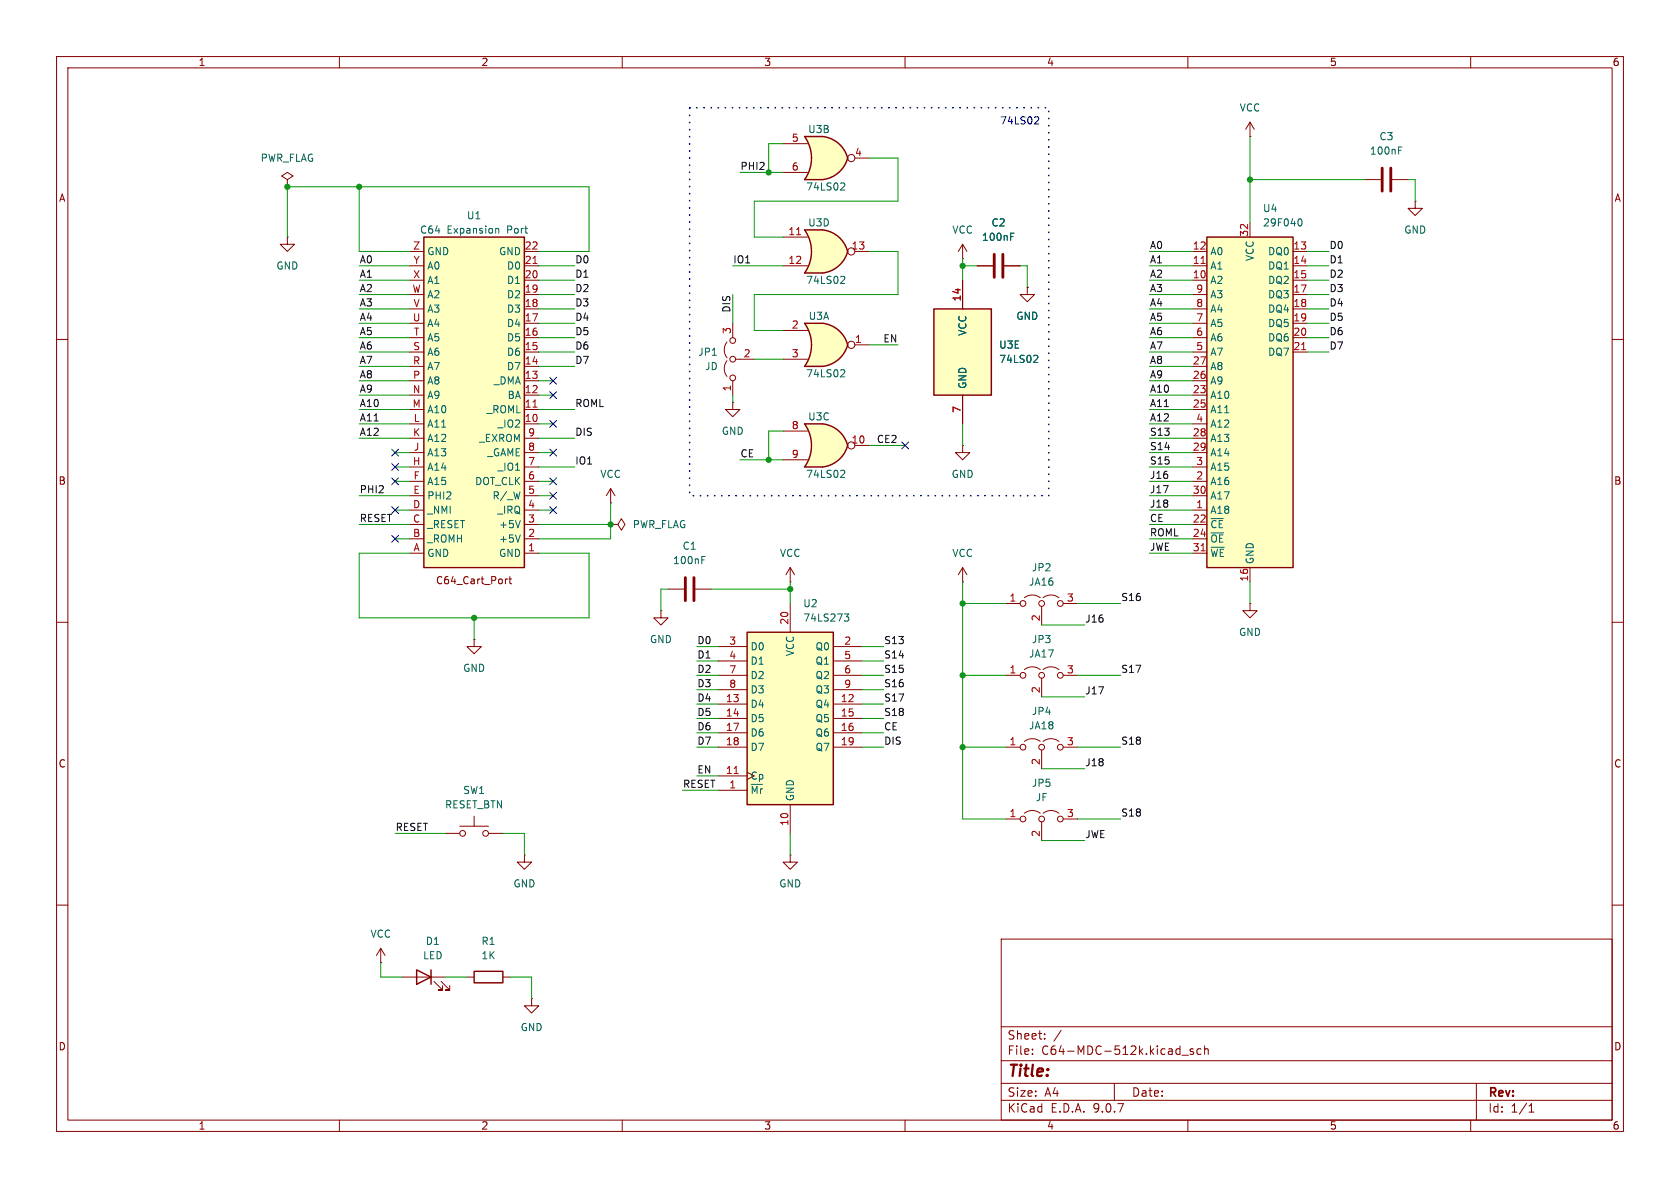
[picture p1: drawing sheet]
<svg xmlns="http://www.w3.org/2000/svg" width="297mm" height="210mm" viewBox="0 0 297 210" stroke-linecap="round" stroke-linejoin="round" font-family="sans-serif">
<g fill="none" stroke="#840000" stroke-width=".18">
<path d="M10 10h277v190h-277zM12 12h273v186h-273zM60 10v2M110 10v2M160 10v2M210 10v2M260 10v2M10 60h2M285 60h2M10 110h2M285 110h2M10 160h2"/>
<path d="M177 166h108v32h-108zM285 160h2M60 198v2M110 198v2M160 198v2M177 194.5h108M177 191.5h108M177 187.5h108M177 181.5h108M182.5 186.3v.1M182.5 185.5v.1M184.7 183.6v.1"/>
<path d="M184.7 182.8v.1M187.6 182.1l-1.3 2M197 191.5v3M209 186.5h1.1M210 198v2M211 185.5l-.4-.1-.2 .2 .1 .2 .5 .2v.3h-.6M212.3 185.5l-.4-.1-.3 .3v.4l.1 .2h.6M213 185.5l.2-.1 .3 .1 .1 .9M213 184.9v1.5M260 198v2M261 191.5v6.5M270.3 196.6h.9"/>
<path d="M270.3 195.5l.4-.4v1.5"/>
</g>
<path d="M213.4 41.9h15.2v58.4h-15.2z" fill="#ffffc2"/>
<path d="M213.4 41.9h15.2v58.4h-15.2z" fill="none" stroke="#840000" stroke-width=".25"/>
<g fill="none" stroke="#840000" stroke-width=".18">
<path d="M221 24.1h.1M221 21.6v2.5M221 39.4v2.5M221 21.6l-.8 1.3M221 21.6l.7 1.3M210.8 44.5h2.6M210.8 47h2.6M210.8 49.5h2.6M210.8 52.1h2.6M210.8 54.6h2.6M210.8 57.2h2.6M210.8 59.7h2.6"/>
<path d="M228.6 44.5h2.5M228.6 47h2.5M228.6 49.5h2.5M228.6 52.1h2.5M228.6 54.6h2.5M228.6 57.2h2.5M228.6 59.7h2.5M210.8 62.2h2.6M210.8 64.8h2.6M210.8 67.3h2.6M210.8 69.9h2.6M210.8 72.4h2.6"/>
<path d="M210.8 74.9h2.6M210.8 77.5h2.6M228.6 62.2h2.5M210.8 80h2.6M210.8 82.6h2.6M210.8 85.1h2.6M210.8 87.6h2.6M210.8 90.2h2.6M210.8 92.7h2.6M210.8 95.3h2.6M210.8 97.8h2.6M177.8 119.4h2.5"/>
<path d="M181.1 118.4a2.26 2.26 0 0 1 2.8 0M184.1 119.9v3.3M184.4 118.4a2.26 2.26 0 0 1 2.8 0M188 119.4h2.5M221 100.3v2.6M177.8 132.1h2.5M181.1 131.1a2.26 2.26 0 0 1 2.8 0M184.1 132.6v3.3M184.4 131.1a2.26 2.26 0 0 1 2.8 0M188 132.1h2.5"/>
<circle cx="180.8" cy="119.4" r=".51"/>
<circle cx="184.2" cy="119.4" r=".51"/>
<circle cx="187.5" cy="119.4" r=".51"/>
<circle cx="180.8" cy="132.1" r=".51"/>
<circle cx="184.2" cy="132.1" r=".51"/>
<circle cx="187.5" cy="132.1" r=".51"/>
</g>
<path d="M212.3 46.6h.8M230.1 61.8h.7M212.3 97.4h.8" fill="none" stroke="#a90000" stroke-width=".18"/>
<path d="M229.6 38.7h.2a.68 .68 0 0 1 .4 .6 .68 .68 0 0 1-.4 .6h-.2" fill="none" stroke="#006464" stroke-width=".18"/>
<path d="M142.2 24.1h3.2M142.2 31.8h3.2" fill="none" stroke="#ffffc2" stroke-width=".18"/>
<g fill="#ffffc2" stroke="#ffffc2" stroke-width=".18">
<path d="M144.8 26.6l5.1 1.3a5.2 5.2 0 0 1-4.5 3.9z"/>
<path d="M145.4 24.1a5.1 5.1 0 0 1 4.5 3.8l-5 1.3z"/>
</g>
<path d="M142.2 24.1h3.2v7.7h-3.2a6.7 6.7 0 0 0 0-7.7z" fill="#ffffc2"/>
<path d="M145.4 24.1h-3.2a6.6 6.6 0 0 1 0 7.7h3.2M145.4 24.1a5.2 5.2 0 0 1 4.5 3.8 5.2 5.2 0 0 1-4.5 3.9" fill="none" stroke="#840000" stroke-width=".25"/>
<g fill="none" stroke="#840000" stroke-width=".18">
<path d="M138.4 25.4h4.3M138.4 30.5h4.3M151.1 27.9h2.6"/>
<circle cx="150.5" cy="27.9" r=".63"/>
</g>
<path d="M148.8 32.3l.4 .1 .1 .3-.7 .9h.7" fill="none" stroke="#006464" stroke-width=".18"/>
<path d="M142.2 74.9h3.2M142.2 82.6h3.2" fill="none" stroke="#ffffc2" stroke-width=".18"/>
<g fill="#ffffc2" stroke="#ffffc2" stroke-width=".18">
<path d="M144.8 77.4l5.1 1.3a5.2 5.2 0 0 1-4.5 3.9z"/>
<path d="M145.4 74.9a5.1 5.1 0 0 1 4.5 3.8l-5 1.3z"/>
</g>
<path d="M142.2 74.9h3.2v7.7h-3.2a6.7 6.7 0 0 0 0-7.7z" fill="#ffffc2"/>
<path d="M145.4 74.9h-3.2a6.6 6.6 0 0 1 0 7.7h3.2M145.4 74.9a5.2 5.2 0 0 1 4.5 3.8 5.2 5.2 0 0 1-4.5 3.9" fill="none" stroke="#840000" stroke-width=".25"/>
<g fill="none" stroke="#840000" stroke-width=".18">
<path d="M138.4 76.2h4.3M151.1 78.7h2.6M170.2 78.7v1.3h1.2l-1.2 1.3-1.3-1.3h1.3M170.2 78.7h.1M138.4 81.3h4.3M170.2 102.9h.1M170.2 100.3l-.8 1.3M170.2 100.3l.7 1.3M170.2 100.3v2.6M177.8 144.8h2.5M181.1 143.8a2.26 2.26 0 0 1 2.8 0M184.1 145.3v3.3"/>
<path d="M184.4 143.8a2.26 2.26 0 0 1 2.8 0M188 144.8h2.5"/>
<circle cx="150.5" cy="78.7" r=".63"/>
<circle cx="180.8" cy="144.8" r=".51"/>
<circle cx="184.2" cy="144.8" r=".51"/>
<circle cx="187.5" cy="144.8" r=".51"/>
</g>
<path d="M148.8 83.1l.4 .1 .1 .3-.7 .9h.7" fill="none" stroke="#006464" stroke-width=".18"/>
<path d="M142.2 40.6h3.2M142.2 48.3h3.2" fill="none" stroke="#ffffc2" stroke-width=".18"/>
<g fill="#ffffc2" stroke="#ffffc2" stroke-width=".18">
<path d="M144.8 43.1l5.1 1.4a5.2 5.2 0 0 1-4.5 3.8z"/>
<path d="M145.4 40.6a5.1 5.1 0 0 1 4.5 3.9l-5 1.2z"/>
</g>
<path d="M142.2 40.6h3.2v7.7h-3.2a6.7 6.7 0 0 0 0-7.7z" fill="#ffffc2"/>
<path d="M145.4 40.6h-3.2a6.6 6.6 0 0 1 0 7.7h3.2M145.4 40.6a5.2 5.2 0 0 1 4.5 3.9 5.2 5.2 0 0 1-4.5 3.8" fill="none" stroke="#840000" stroke-width=".25"/>
<g fill="none" stroke="#840000" stroke-width=".18">
<path d="M50.8 31.8l1-.7-1-.6-1 .6 1 .7v1.2M50.8 33h.1M50.8 41.9v1.3h1.3l-1.3 1.3-1.3-1.3h1.3M50.8 41.9h.1M138.4 41.9h4.3M138.4 47h4.3M151.1 44.5h2.6M129.5 71.1v1.3h1.3l-1.3 1.3-1.2-1.3h1.2M129.5 71.1h.1M118.1 104.1h2.8M122.9 104.1h2.8M221 106.7v1.3h1.2l-1.2 1.2-1.3-1.2h1.3"/>
<path d="M221 106.7h.1"/>
<circle cx="150.5" cy="44.4" r=".63"/>
</g>
<path d="M140.8 41.5h.8" fill="none" stroke="#a90000" stroke-width=".18"/>
<path d="M148.8 48.8l.4 .1 .1 .3-.7 .9h.7M124.1 99h.4M124.1 98.4h.6" fill="none" stroke="#006464" stroke-width=".18"/>
<path d="M121.2 102.1v4.1M122.7 102.1v4.1" fill="none" stroke="#840000" stroke-width=".51"/>
<path d="M142.2 57.2h3.2M142.2 64.8h3.2" fill="none" stroke="#ffffc2" stroke-width=".18"/>
<g fill="#ffffc2" stroke="#ffffc2" stroke-width=".18">
<path d="M144.8 59.6l5.1 1.4a5.2 5.2 0 0 1-4.5 3.8z"/>
<path d="M145.4 57.2a5.1 5.1 0 0 1 4.5 3.8l-5 1.3z"/>
</g>
<path d="M142.2 57.2h3.2v7.6h-3.2a6.7 6.7 0 0 0 0-7.6z" fill="#ffffc2"/>
<path d="M145.4 57.2h-3.2a6.6 6.6 0 0 1 0 7.6h3.2M145.4 57.2a5.2 5.2 0 0 1 4.5 3.8 5.2 5.2 0 0 1-4.5 3.8" fill="none" stroke="#840000" stroke-width=".25"/>
<g fill="none" stroke="#840000" stroke-width=".18">
<path d="M138.4 58.4h4.3M138.4 63.5h4.3M151.1 61h2.6M107.9 92.7h1.3l.7-1 .6 1-.6 1-.7-1M107.9 92.7h.1M139.7 102.9h.1M139.7 100.3l-.8 1.3M139.7 100.3l.8 1.3M139.7 100.3v2.6"/>
<circle cx="150.5" cy="61" r=".63"/>
</g>
<path d="M148.8 65.3l.4 .1 .1 .3-.7 .9h.7" fill="none" stroke="#006464" stroke-width=".18"/>
<path d="M132.1 111.8h15.2v30.4h-15.2z" fill="#ffffc2"/>
<path d="M132.1 111.8h15.2v30.4h-15.2z" fill="none" stroke="#840000" stroke-width=".25"/>
<g fill="none" stroke="#840000" stroke-width=".18">
<path d="M172.7 47h2.8M177.5 47h2.8M181.6 50.8v1.3h1.3l-1.3 1.2-1.3-1.2h1.3M181.6 50.8h.1M107.9 88.9h.1M107.9 86.4l-.7 1.2M107.9 86.4l.8 1.2M107.9 86.4v2.5M127 114.3h5.1M127 116.8h5.1M127 119.4h5.1M139.7 106.7v5.1"/>
<path d="M147.3 114.3h5.1M147.3 116.8h5.1M147.3 119.4h5.1M127 121.9h5.1M127 124.5h5.1M127 127h5.1M127 129.5h5.1M127 132.1h5.1M127 137.2h5.1M127 139.7h5.1M147.3 121.9h5.1M147.3 124.5h5.1"/>
<path d="M147.3 127h5.1M147.3 129.5h5.1M147.3 132.1h5.1M139.7 142.2v5.1M94 176.5v1.3h1.2l-1.2 1.3-1.3-1.3h1.3M94 176.5h.1"/>
</g>
<path d="M129.8 136.7h.7" fill="none" stroke="#a90000" stroke-width=".18"/>
<path d="M178.7 41.8h.4M178.7 41.2h.6M149.3 108.5h.7l-.4 .5 .4 .1v.5l-.2 .2h-.4" fill="none" stroke="#006464" stroke-width=".18"/>
<path d="M175.8 45v4M177.3 45v4" fill="none" stroke="#840000" stroke-width=".51"/>
<path d="M74.9 41.9h17.8v58.4h-17.8z" fill="#ffffc2"/>
<path d="M74.9 41.9h17.8v58.4h-17.8zM73.7 171.5l2.5 1.2-2.5 1.3zM76.2 171.5v2.5" fill="none" stroke="#840000" stroke-width=".25"/>
<g fill="none" stroke="#840000" stroke-width=".18">
<path d="M241.3 31.8h2.8M246.1 31.8h2.8M250.2 35.6v1.2h1.3l-1.3 1.3-1.3-1.3h1.3M250.2 35.6h.1M72.4 44.5h2.5M72.4 47h2.5M72.4 49.5h2.5M72.4 54.6h2.5M72.4 57.2h2.5M72.4 59.7h2.5M92.7 44.5h2.5M92.7 47h2.5"/>
<path d="M92.7 49.5h2.5M92.7 54.6h2.5M92.7 57.2h2.5M92.7 59.7h2.5M92.7 52.1h2.5M129.5 57.2v2.5M170.2 45.7h.1M170.2 43.2l-.8 1.3M170.2 43.2l.7 1.3M170.2 43.2v2.5M72.4 62.2h2.5M72.4 64.8h2.5"/>
<path d="M72.4 67.3h2.5M72.4 69.9h2.5M72.4 72.4h2.5M72.4 74.9h2.5M72.4 77.5h2.5M92.7 62.2h2.5M92.7 64.8h2.5M92.7 67.3h2.5M92.7 69.9h2.5M92.7 72.4h2.5M92.7 74.9h2.5M92.7 77.5h2.5"/>
<path d="M128.5 63.8a2.26 2.26 0 0 0 0 2.7M128.5 60.5a2.26 2.26 0 0 0 0 2.7M129.5 67.3v2.6M130 63.5h3.3M72.4 80h2.5M72.4 82.6h2.5M72.4 85.1h2.5M72.4 87.6h2.5M72.4 90.2h2.5M72.4 92.7h2.5M72.4 95.3h2.5M72.4 97.8h2.5"/>
<path d="M92.7 80h2.5M92.7 82.6h2.5M92.7 85.1h2.5M92.7 87.6h2.5M92.7 90.2h2.5M92.7 92.7h2.5M92.7 95.3h2.5M92.7 97.8h2.5M83.8 113v1.3h1.3l-1.3 1.3-1.3-1.3h1.3M83.8 113h.1M89.7 102.3l-.3 .3M90 102.3h.4"/>
<path d="M90.1 101.9v1.1l.3 .2M116.8 108v1.2h-1.2l1.2 1.3 1.3-1.3h-1.3M116.8 108h.1M177.8 106.7h2.5M181.1 105.7a2.26 2.26 0 0 1 2.8 0M184.1 107.2v3.3M184.4 105.7a2.26 2.26 0 0 1 2.8 0M188 106.7h2.5M139.7 151.1v1.3h1.3l-1.3 1.3-1.3-1.3h1.3M139.7 151.1h.1M71.1 172.7h7.6M76.7 173.5l1.5 1.5h-.7h.7v-.8"/>
<path d="M78 173.5l1.5 1.5h-.8h.8v-.8"/>
<circle cx="129.5" cy="66.8" r=".51"/>
<circle cx="129.5" cy="60.2" r=".51"/>
<circle cx="129.5" cy="63.5" r=".51"/>
<circle cx="180.8" cy="106.7" r=".51"/>
<circle cx="184.2" cy="106.7" r=".51"/>
<circle cx="187.5" cy="106.7" r=".51"/>
</g>
<path d="M94.2 46.6h.7M94.2 72h.7" fill="none" stroke="#a90000" stroke-width=".18"/>
<path d="M247.3 26.6h.4M247.3 26h.6M87.7 40.4h.4l.1 .8M92 92l-.4 1.3M92 94.6l-.4 1.2" fill="none" stroke="#006464" stroke-width=".18"/>
<path d="M244.3 29.7v4.1M245.9 29.7v4.1" fill="none" stroke="#840000" stroke-width=".51"/>
<path d="M165.1 54.6h10.2v15.3h-10.2z" fill="#ffffc2"/>
<path d="M165.1 54.6h10.2v15.3h-10.2zM83.8 171.7h5.1v2h-5.1z" fill="none" stroke="#840000" stroke-width=".25"/>
<g fill="none" stroke="#840000" stroke-width=".18">
<path d="M170.2 49.5v5.1M172.7 47h2.8M177.5 47h2.8M181.6 50.8h.1M170.2 69.9v5M78.7 147.3h2.6M81.3 146.1h5.1M83.8 144.3v1.8M86.4 147.3h2.5M92.7 151.1v1.3h1.3l-1.3 1.3-1.3-1.3h1.3M92.7 151.1h.1M67.3 170.2h.1"/>
<path d="M67.3 167.6l.8 1.3M67.3 167.6l-.8 1.3M67.3 167.6v2.6M82.5 172.7h1.3M88.9 172.7h1.3"/>
<circle cx="81.8" cy="147.3" r=".51"/>
<circle cx="85.9" cy="147.3" r=".51"/>
</g>
<path d="M178.7 41.8h.4M178.7 41.2h.6M182.9 62.8l.5 .1 .1 .3-.8 .9h.8" fill="none" stroke="#006464" stroke-width=".18"/>
<g fill="none" stroke="#009600" stroke-width=".18">
<path d="M63.5 33v11.5h8.9M130.8 30.5h7.6M138.4 25.4h-2.5v5.1M153.7 27.9h5v7.7h-25.4v6.3h5.1M221 24.1v15.3M221 31.8h20.3M248.9 31.8h1.3v3.8M50.8 41.9v-8.9h53.3v11.5h-8.9M63.5 47h8.9M63.5 52.1h8.9M63.5 57.2h8.9M63.5 49.5h8.9"/>
<path d="M63.5 59.7h8.9M63.5 54.6h8.9M95.2 47h6.4M95.2 52.1h6.4M95.2 57.2h6.4M95.2 49.5h6.4M95.2 59.7h6.4M95.2 54.6h6.4M129.5 47h8.9M129.5 52.1v5.1M153.7 44.5h5v7.6h-25.4v6.3h5.1M170.2 47h2.5"/>
<path d="M170.2 45.7v3.8M180.3 47h1.3v3.8M203.2 47h7.6M203.2 44.5h7.6M203.2 52.1h7.6M203.2 57.2h7.6M203.2 49.5h7.6M203.2 59.7h7.6M203.2 54.6h7.6M231.1 47h3.8M231.1 44.5h3.8M231.1 52.1h3.8"/>
<path d="M231.1 57.2h3.8M231.1 49.5h3.8M231.1 59.7h3.8M231.1 54.6h3.8M63.5 72.4h8.9M63.5 69.9h8.9M63.5 74.9h8.9M63.5 62.2h8.9M63.5 67.3h8.9M63.5 64.8h8.9M63.5 77.5h8.9M95.2 72.4h6.4"/>
<path d="M95.2 69.9h2.6M95.2 74.9h2.6M95.2 62.2h6.4M95.2 67.3h2.6M95.2 64.8h6.4M95.2 77.5h6.4M129.5 69.9v1.2M133.3 63.5h5.1M138.4 76.2h-2.5v5.1M153.7 61h5M153.7 78.7h6.3M170.2 74.9v3.8"/>
<path d="M203.2 72.4h7.6M203.2 69.9h7.6M203.2 74.9h7.6M203.2 62.2h7.6M203.2 67.3h7.6M203.2 64.8h7.6M203.2 77.5h7.6M231.1 62.2h3.8M63.5 87.6h8.9M63.5 92.7h8.9M69.8 85.1h2.6M69.8 82.6h2.6"/>
<path d="M69.8 80h2.6M69.8 95.3h2.6M69.8 90.2h2.6M72.4 97.8h-8.9v11.4h40.6v-11.4h-8.9M95.2 85.1h2.6M95.2 82.6h6.4M95.2 80h2.6M95.2 87.6h2.6M95.2 92.7h12.7M95.2 90.2h2.6M107.9 88.9v6.4h-12.7M130.8 81.3h7.6"/>
<path d="M203.2 85.1h7.6M203.2 82.6h7.6M203.2 80h7.6M203.2 95.3h7.6M203.2 97.8h7.6M203.2 87.6h7.6M203.2 92.7h7.6M203.2 90.2h7.6M83.8 109.2v3.8M118.1 104.1h-1.3v3.9M123.2 119.4h3.8M123.2 116.8h3.8"/>
<path d="M123.2 114.3h3.8M125.7 104.1h14M139.7 102.9v3.8M152.4 119.4h3.8M152.4 116.8h3.8M152.4 114.3h3.8M170.2 102.9v41.9h7.6M170.2 106.7h7.6M170.2 119.4h7.6M184.1 110.5h7.7M190.5 106.7h7.6M190.5 119.4h7.6"/>
<path d="M221 102.9v3.8M120.6 139.7h6.4M123.2 132.1h3.8M123.2 121.9h3.8M123.2 124.5h3.8M123.2 127h3.8M123.2 129.5h3.8M123.2 137.2h3.8M152.4 132.1h3.8M152.4 121.9h3.8M152.4 124.5h3.8M152.4 127h3.8"/>
<path d="M152.4 129.5h3.8M170.2 132.1h7.6M184.1 135.9h7.7M184.1 123.2h7.7M190.5 132.1h7.6M69.8 147.3h8.9M88.9 147.3h3.8v3.8M139.7 147.3v3.8M184.1 148.6h7.7M190.5 144.8h7.6M67.3 170.2v2.5h3.8M78.7 172.7h3.8"/>
<path d="M90.2 172.7h3.8v3.8"/>
</g>
<g fill="none" stroke="#000084" stroke-width=".18">
<path d="M69.2 79.4l1.3 1.2M70.5 79.4l-1.3 1.2M97.2 69.2l1.2 1.3M97.2 66.7l1.2 1.2M97.2 79.4l1.2 1.2M97.2 74.3l1.2 1.2M98.4 69.2l-1.2 1.3M98.4 66.7l-1.2 1.2M98.4 79.4l-1.2 1.2M98.4 74.3l-1.2 1.2M159.4 78.1l1.2 1.2M160.6 78.1l-1.2 1.2"/>
<path d="M69.2 84.5l1.3 1.2M69.2 89.6l1.3 1.2M69.2 94.6l1.3 1.3M69.2 81.9l1.3 1.3M70.5 84.5l-1.3 1.2M70.5 89.6l-1.3 1.2M70.5 94.6l-1.3 1.3M70.5 81.9l-1.3 1.3M97.2 89.6l1.2 1.2M97.2 87l1.2 1.2M97.2 84.5l1.2 1.2M98.4 89.6l-1.2 1.2"/>
<path d="M98.4 87l-1.2 1.2M98.4 84.5l-1.2 1.2"/>
</g>
<path d="M183.1 20.6l.4 .1 .1 .3-.8 .9h.8" fill="none" stroke="#0000c2" stroke-width=".18"/>
<path d="M121.9 19.1h63.5v68.5h-63.5z" fill="none" stroke="#0000c2" stroke-width=".3" stroke-dasharray=".1 1.2"/>
<g fill="#009600" stroke="#009600" stroke-width=".18">
<circle cx="221" cy="31.8" r=".46"/>
<circle cx="170.2" cy="106.7" r=".46"/>
<circle cx="139.7" cy="104.1" r=".46"/>
<circle cx="170.2" cy="47" r=".46"/>
<circle cx="135.9" cy="30.5" r=".46"/>
<circle cx="170.2" cy="132.1" r=".46"/>
<circle cx="170.2" cy="119.4" r=".46"/>
<circle cx="50.8" cy="33" r=".46"/>
<circle cx="63.5" cy="33" r=".46"/>
<circle cx="135.9" cy="81.3" r=".46"/>
<circle cx="107.9" cy="92.7" r=".46"/>
<circle cx="83.8" cy="109.2" r=".46"/>
</g>
<text font-size="2.8" fill="#840000" x="178" y="190.9">Title:</text>
<g font-size="2.1" fill="#840000">
<text x="178" y="184">Sheet:</text>
<text x="178" y="186.7">File:</text>
<text x="184.1" y="186.7">C64-MDC-512k.kicad_sch</text>
<text x="178" y="196.9">KiCad</text>
<text x="178" y="194.1">Size:</text>
<text x="184.7" y="194.1">A4</text>
<text x="185.7" y="196.9">E.D.A.</text>
<text x="193.3" y="196.9">9.0.7</text>
<text x="200" y="194.1">Date:</text>
<text x="263" y="194.3">Rev:</text>
<text x="263" y="196.9">Id:</text>
<text x="267.1" y="196.9">1/1</text>
</g>
<g font-size="1.8" fill="#840000">
<text x="35" y="11.9">1</text>
<text x="85" y="11.9">2</text>
<text x="135" y="11.9">3</text>
<text x="185" y="11.9">4</text>
<text x="235" y="11.9">5</text>
<text x="285" y="11.9">6</text>
<text x="10.3" y="35.9">A</text>
<text x="285.3" y="35.9">A</text>
<text x="10.3" y="85.9">B</text>
<text x="285.3" y="85.9">B</text>
<text x="77" y="103.5">C64_Cart_Port</text>
<text x="10.3" y="135.9">C</text>
<text x="285.3" y="135.9">C</text>
<text x="10.3" y="185.9">D</text>
<text x="285.3" y="185.9">D</text>
<text x="35" y="199.9">1</text>
<text x="85" y="199.9">2</text>
<text x="135" y="199.9">3</text>
<text x="185" y="199.9">4</text>
<text x="235" y="199.9">5</text>
<text x="285" y="199.9">6</text>
</g>
<g font-size="1.8" fill="#006464">
<text x="142.8" y="23.7">U3B</text>
<text x="219.1" y="19.9">VCC</text>
<text x="46" y="28.8">PWR_FLAG</text>
<text x="242.1" y="27.5">100nF</text>
<text x="243.8" y="25">C3</text>
<text x="142.4" y="33.9">74LS02</text>
<text x="74.2" y="41.5">C64</text>
<text x="79" y="41.5">Expansion</text>
<text x="82.4" y="39">U1</text>
<text x="89.7" y="41.5">Port</text>
<text x="142.8" y="40.2">U3D</text>
<text x="168.3" y="41.5">VCC</text>
<text x="175.2" y="40.2">C2</text>
<text x="223.2" y="40.2">29F040</text>
<text x="223.2" y="37.7">U4</text>
<text x="248.2" y="41.5">GND</text>
<text x="48.8" y="47.9">GND</text>
<text x="75.4" y="45.3">GND</text>
<text x="75.4" y="47.9">A0</text>
<text x="88.1" y="45.3">GND</text>
<text x="89.5" y="47.9">D0</text>
<text x="173.5" y="42.8">100nF</text>
<text x="213.9" y="45.3">A0</text>
<text x="213.9" y="47.9">A1</text>
<text x="221.8" y="46.2" transform="rotate(-90 221.8 46.2)">VCC</text>
<text x="224.1" y="45.3">DQ0</text>
<text x="224.1" y="47.9">DQ1</text>
<text x="75.4" y="50.4">A1</text>
<text x="75.4" y="52.9">A2</text>
<text x="89.5" y="50.4">D1</text>
<text x="89.5" y="52.9">D2</text>
<text x="142.4" y="50.4">74LS02</text>
<text x="213.9" y="50.4">A2</text>
<text x="213.9" y="52.9">A3</text>
<text x="224.1" y="50.4">DQ2</text>
<text x="224.1" y="52.9">DQ3</text>
<text x="75.4" y="55.5">A3</text>
<text x="75.4" y="58">A4</text>
<text x="89.5" y="55.5">D3</text>
<text x="89.5" y="58">D4</text>
<text x="142.9" y="56.7">U3A</text>
<text x="171" y="59.5" transform="rotate(-90 171 59.5)">VCC</text>
<text x="179.6" y="56.7">GND</text>
<text x="213.9" y="55.5">A4</text>
<text x="213.9" y="58">A5</text>
<text x="224.1" y="55.5">DQ4</text>
<text x="224.1" y="58">DQ5</text>
<text x="75.4" y="60.6">A5</text>
<text x="75.4" y="63.1">A6</text>
<text x="75.4" y="65.6">A7</text>
<text x="89.5" y="60.6">D5</text>
<text x="89.5" y="63.1">D6</text>
<text x="89.5" y="65.6">D7</text>
<text x="123.3" y="63.1">JP1</text>
<text x="124.5" y="65.6">JD</text>
<text x="176.5" y="61.8">U3E</text>
<text x="176.5" y="64.4">74LS02</text>
<text x="213.9" y="60.6">A6</text>
<text x="213.9" y="63.1">A7</text>
<text x="213.9" y="65.6">A8</text>
<text x="224.1" y="60.6">DQ6</text>
<text x="224.1" y="63.1">DQ7</text>
<text x="75.4" y="68.2">A8</text>
<text x="75.4" y="70.7">A9</text>
<text x="87.2" y="68.2">_DMA</text>
<text x="89.6" y="70.7">BA</text>
<text x="142.4" y="66.9">74LS02</text>
<text x="171" y="68.8" transform="rotate(-90 171 68.8)">GND</text>
<text x="213.9" y="68.2">A9</text>
<text x="213.9" y="70.7">A10</text>
<text x="75.4" y="73.3">A10</text>
<text x="75.4" y="75.8">A11</text>
<text x="86" y="73.3">_ROML</text>
<text x="87.9" y="75.8">_IO2</text>
<text x="127.5" y="77.1">GND</text>
<text x="142.8" y="74.5">U3C</text>
<text x="213.9" y="73.3">A11</text>
<text x="213.9" y="75.8">A12</text>
<text x="75.4" y="78.3">A12</text>
<text x="75.4" y="80.9">A13</text>
<text x="75.4" y="83.4">A14</text>
<text x="84.6" y="78.3">_EXROM</text>
<text x="86.1" y="80.9">_GAME</text>
<text x="87.9" y="83.4">_IO1</text>
<text x="213.9" y="78.3">A13</text>
<text x="213.9" y="80.9">A14</text>
<text x="213.9" y="83.4">A15</text>
<text x="75.4" y="86">A15</text>
<text x="75.4" y="88.5">PHI2</text>
<text x="83.9" y="86">DOT_CLK</text>
<text x="87" y="88.5">R/_W</text>
<text x="106" y="84.7">VCC</text>
<text x="142.4" y="84.7">74LS02</text>
<text x="168.1" y="84.7">GND</text>
<text x="213.9" y="86">A16</text>
<text x="213.9" y="88.5">A17</text>
<text x="75.4" y="91">_NMI</text>
<text x="75.4" y="93.6">_RESET</text>
<text x="87.8" y="91">_IRQ</text>
<text x="88.1" y="93.6">+5V</text>
<text x="111.8" y="93.6">PWR_FLAG</text>
<text x="213.9" y="91">A18</text>
<text x="213.9" y="93.6">~{CE}</text>
<text x="75.4" y="96.1">_ROMH</text>
<text x="75.4" y="98.7">GND</text>
<text x="88.1" y="96.1">+5V</text>
<text x="88.1" y="98.7">GND</text>
<text x="118.9" y="99.9">100nF</text>
<text x="120.6" y="97.4">C1</text>
<text x="137.8" y="98.7">VCC</text>
<text x="168.3" y="98.7">VCC</text>
<text x="182.3" y="101.2">JP2</text>
<text x="213.9" y="96.1">~{OE}</text>
<text x="213.9" y="98.7">~{WE}</text>
<text x="221.8" y="99.8" transform="rotate(-90 221.8 99.8)">GND</text>
<text x="141.9" y="107.5">U2</text>
<text x="181.8" y="103.7">JA16</text>
<text x="114.8" y="113.9">GND</text>
<text x="141.9" y="110.1">74LS273</text>
<text x="182.3" y="113.9">JP3</text>
<text x="218.9" y="112.6">GND</text>
<text x="81.8" y="119">GND</text>
<text x="132.6" y="115.2">D0</text>
<text x="132.6" y="117.7">D1</text>
<text x="140.6" y="116.1" transform="rotate(-90 140.6 116.1)">VCC</text>
<text x="144.1" y="115.2">Q0</text>
<text x="144.1" y="117.7">Q1</text>
<text x="181.8" y="116.4">JA17</text>
<text x="132.6" y="120.2">D2</text>
<text x="132.6" y="122.8">D3</text>
<text x="132.6" y="125.3">D4</text>
<text x="144.1" y="120.2">Q2</text>
<text x="144.1" y="122.8">Q3</text>
<text x="144.1" y="125.3">Q4</text>
<text x="132.6" y="127.9">D5</text>
<text x="132.6" y="130.4">D6</text>
<text x="144.1" y="127.9">Q5</text>
<text x="144.1" y="130.4">Q6</text>
<text x="181.8" y="129.1">JA18</text>
<text x="182.3" y="126.6">JP4</text>
<text x="132.6" y="132.9">D7</text>
<text x="144.1" y="132.9">Q7</text>
<text x="78.6" y="143.1">RESET_BTN</text>
<text x="81.8" y="140.6">SW1</text>
<text x="132.6" y="138">Cp</text>
<text x="132.6" y="140.6">~{Mr}</text>
<text x="140.6" y="141.7" transform="rotate(-90 140.6 141.7)">GND</text>
<text x="182.3" y="139.3">JP5</text>
<text x="183" y="141.8">JF</text>
<text x="90.7" y="157.1">GND</text>
<text x="137.7" y="157.1">GND</text>
<text x="65.4" y="166">VCC</text>
<text x="75.2" y="167.2">D1</text>
<text x="85" y="167.2">R1</text>
<text x="74.7" y="169.8">LED</text>
<text x="85" y="169.8">1K</text>
<text x="91.9" y="182.5">GND</text>
</g>
<text font-size="1.8" fill="#0000c2" x="176.7" y="22.2">74LS02</text>
<g font-size="1.8" fill="#a90000">
<text x="139.9" y="25.1">5</text>
<text x="151.1" y="27.7">4</text>
<text x="139.9" y="30.2">6</text>
<text x="139.3" y="41.7">11</text>
<text x="220.7" y="42" transform="rotate(-90 220.7 42)">32</text>
<text x="73" y="44.2">Z</text>
<text x="73" y="46.7">Y</text>
<text x="92.7" y="44.2">22</text>
<text x="92.7" y="46.7">21</text>
<text x="139.3" y="46.7">12</text>
<text x="150.5" y="44.2">13</text>
<text x="210.8" y="44.2">12</text>
<text x="210.8" y="46.7">11</text>
<text x="228.6" y="44.2">13</text>
<text x="228.6" y="46.7">14</text>
<text x="72.8" y="51.8">W</text>
<text x="73" y="49.3">X</text>
<text x="92.7" y="49.3">20</text>
<text x="92.7" y="51.8">19</text>
<text x="169.9" y="53.4" transform="rotate(-90 169.9 53.4)">14</text>
<text x="210.8" y="49.3">10</text>
<text x="211.4" y="51.8">9</text>
<text x="228.6" y="49.3">15</text>
<text x="228.6" y="51.8">17</text>
<text x="72.9" y="56.9">U</text>
<text x="73" y="54.4">V</text>
<text x="73.1" y="59.4">T</text>
<text x="92.7" y="54.4">18</text>
<text x="92.7" y="56.9">17</text>
<text x="92.7" y="59.4">16</text>
<text x="129.3" y="59.1" transform="rotate(-90 129.3 59.1)">3</text>
<text x="139.9" y="58.2">2</text>
<text x="211.4" y="54.4">8</text>
<text x="211.4" y="56.9">7</text>
<text x="211.4" y="59.4">6</text>
<text x="228.6" y="54.4">18</text>
<text x="228.6" y="56.9">19</text>
<text x="228.6" y="59.4">20</text>
<text x="72.9" y="64.5">R</text>
<text x="73" y="62">S</text>
<text x="92.7" y="62">15</text>
<text x="92.7" y="64.5">14</text>
<text x="131.4" y="63.2">2</text>
<text x="139.9" y="63.2">3</text>
<text x="151.1" y="60.7">1</text>
<text x="210.8" y="64.5">27</text>
<text x="211.4" y="62">5</text>
<text x="228.6" y="62">21</text>
<text x="72.9" y="69.6">N</text>
<text x="72.9" y="67.1">P</text>
<text x="92.7" y="67.1">13</text>
<text x="92.7" y="69.6">12</text>
<text x="129.3" y="69.3" transform="rotate(-90 129.3 69.3)">1</text>
<text x="210.8" y="67.1">26</text>
<text x="210.8" y="69.6">23</text>
<text x="72.8" y="72.1">M</text>
<text x="72.9" y="77.2">K</text>
<text x="73" y="74.7">L</text>
<text x="92.7" y="72.1">11</text>
<text x="92.7" y="74.7">10</text>
<text x="93.3" y="77.2">9</text>
<text x="139.9" y="75.9">8</text>
<text x="169.9" y="73.1" transform="rotate(-90 169.9 73.1)">7</text>
<text x="210.8" y="72.1">25</text>
<text x="210.8" y="77.2">28</text>
<text x="211.4" y="74.7">4</text>
<text x="72.9" y="82.3">H</text>
<text x="73.1" y="79.8">J</text>
<text x="93.3" y="79.8">8</text>
<text x="93.3" y="82.3">7</text>
<text x="139.9" y="81">9</text>
<text x="150.5" y="78.5">10</text>
<text x="210.8" y="79.8">29</text>
<text x="211.4" y="82.3">3</text>
<text x="72.9" y="89.9">D</text>
<text x="73" y="87.4">E</text>
<text x="73" y="84.8">F</text>
<text x="93.3" y="84.8">6</text>
<text x="93.3" y="87.4">5</text>
<text x="93.3" y="89.9">4</text>
<text x="210.8" y="87.4">30</text>
<text x="211.4" y="84.8">2</text>
<text x="211.4" y="89.9">1</text>
<text x="72.9" y="92.5">C</text>
<text x="72.9" y="95">B</text>
<text x="93.3" y="92.5">3</text>
<text x="93.3" y="95">2</text>
<text x="210.8" y="92.5">22</text>
<text x="210.8" y="95">24</text>
<text x="73" y="97.5">A</text>
<text x="93.3" y="97.5">1</text>
<text x="210.8" y="97.5">31</text>
<text x="178.4" y="106.4">1</text>
<text x="188.5" y="106.4">3</text>
<text x="220.7" y="102.9" transform="rotate(-90 220.7 102.9)">16</text>
<text x="139.4" y="110.5" transform="rotate(-90 139.4 110.5)">20</text>
<text x="183.9" y="109.9" transform="rotate(-90 183.9 109.9)">2</text>
<text x="128.8" y="114">3</text>
<text x="128.8" y="116.6">4</text>
<text x="128.8" y="119.1">7</text>
<text x="149.2" y="114">2</text>
<text x="149.2" y="116.6">5</text>
<text x="149.2" y="119.1">6</text>
<text x="178.4" y="119.1">1</text>
<text x="188.5" y="119.1">3</text>
<text x="128.2" y="124.2">13</text>
<text x="128.8" y="121.7">8</text>
<text x="148.5" y="124.2">12</text>
<text x="149.2" y="121.7">9</text>
<text x="183.9" y="122.6" transform="rotate(-90 183.9 122.6)">2</text>
<text x="128.2" y="126.7">14</text>
<text x="128.2" y="129.3">17</text>
<text x="128.2" y="131.8">18</text>
<text x="148.5" y="126.7">15</text>
<text x="148.5" y="129.3">16</text>
<text x="148.5" y="131.8">19</text>
<text x="178.4" y="131.8">1</text>
<text x="188.5" y="131.8">3</text>
<text x="128.2" y="136.9">11</text>
<text x="183.9" y="135.3" transform="rotate(-90 183.9 135.3)">2</text>
<text x="128.8" y="139.4">1</text>
<text x="139.4" y="146.1" transform="rotate(-90 139.4 146.1)">10</text>
<text x="178.4" y="144.5">1</text>
<text x="183.9" y="148" transform="rotate(-90 183.9 148)">2</text>
<text x="188.5" y="144.5">3</text>
</g>
<g font-size="1.8" fill="#0f0f0f">
<text x="130.8" y="30.1">PHI2</text>
<text x="63.5" y="46.6">A0</text>
<text x="101.6" y="46.6">D0</text>
<text x="129.5" y="46.6">IO1</text>
<text x="203.2" y="44.1">A0</text>
<text x="203.2" y="46.6">A1</text>
<text x="234.9" y="44.1">D0</text>
<text x="234.9" y="46.6">D1</text>
<text x="63.5" y="49.2">A1</text>
<text x="63.5" y="51.7">A2</text>
<text x="101.6" y="49.2">D1</text>
<text x="101.6" y="51.7">D2</text>
<text x="203.2" y="49.2">A2</text>
<text x="203.2" y="51.7">A3</text>
<text x="234.9" y="49.2">D2</text>
<text x="234.9" y="51.7">D3</text>
<text x="63.5" y="54.3">A3</text>
<text x="63.5" y="59.3">A5</text>
<text x="63.5" y="56.8">A4</text>
<text x="101.6" y="59.3">D5</text>
<text x="101.6" y="56.8">D4</text>
<text x="101.6" y="54.3">D3</text>
<text x="129.2" y="55.4" transform="rotate(-90 129.2 55.4)">DIS</text>
<text x="203.2" y="56.8">A5</text>
<text x="203.2" y="59.3">A6</text>
<text x="203.2" y="54.3">A4</text>
<text x="234.9" y="54.3">D4</text>
<text x="234.9" y="59.3">D6</text>
<text x="234.9" y="56.8">D5</text>
<text x="63.5" y="64.4">A7</text>
<text x="63.5" y="61.9">A6</text>
<text x="101.6" y="61.9">D6</text>
<text x="101.6" y="64.4">D7</text>
<text x="156.1" y="60.6">EN</text>
<text x="203.2" y="64.4">A8</text>
<text x="203.2" y="61.9">A7</text>
<text x="234.9" y="61.9">D7</text>
<text x="63.5" y="67">A8</text>
<text x="63.5" y="69.5">A9</text>
<text x="203.2" y="67">A9</text>
<text x="203.2" y="69.5">A10</text>
<text x="63.5" y="77.1">A12</text>
<text x="63.5" y="74.6">A11</text>
<text x="63.5" y="72">A10</text>
<text x="101.6" y="72">ROML</text>
<text x="101.6" y="77.1">DIS</text>
<text x="203.2" y="77.1">S13</text>
<text x="203.2" y="74.6">A12</text>
<text x="203.2" y="72">A11</text>
<text x="101.6" y="82.2">IO1</text>
<text x="130.8" y="80.9">CE</text>
<text x="154.9" y="78.4">CE2</text>
<text x="203.2" y="82.2">S15</text>
<text x="203.2" y="79.7">S14</text>
<text x="63.5" y="87.3">PHI2</text>
<text x="203.2" y="89.8">J18</text>
<text x="203.2" y="84.7">J16</text>
<text x="203.2" y="87.3">J17</text>
<text x="63.5" y="92.4">RESET</text>
<text x="203.2" y="92.4">CE</text>
<text x="203.2" y="94.9">ROML</text>
<text x="203.2" y="97.4">JWE</text>
<text x="198.1" y="106.3">S16</text>
<text x="123.2" y="114">D0</text>
<text x="156.2" y="114">S13</text>
<text x="191.8" y="110.1">J16</text>
<text x="123.2" y="119">D2</text>
<text x="123.2" y="116.5">D1</text>
<text x="156.2" y="116.5">S14</text>
<text x="156.2" y="119">S15</text>
<text x="198.1" y="119">S17</text>
<text x="123.2" y="124.1">D4</text>
<text x="123.2" y="121.6">D3</text>
<text x="156.2" y="121.6">S16</text>
<text x="156.2" y="124.1">S17</text>
<text x="191.8" y="122.8">J17</text>
<text x="123.2" y="131.7">D7</text>
<text x="123.2" y="126.7">D5</text>
<text x="123.2" y="129.2">D6</text>
<text x="156.2" y="126.7">S18</text>
<text x="156.2" y="129.2">CE</text>
<text x="156.2" y="131.7">DIS</text>
<text x="198.1" y="131.7">S18</text>
<text x="123.2" y="136.8">EN</text>
<text x="191.8" y="135.5">J18</text>
<text x="120.6" y="139.4">RESET</text>
<text x="69.8" y="147">RESET</text>
<text x="191.8" y="148.2">JWE</text>
<text x="198.1" y="144.4">S18</text>
</g>
</svg>
